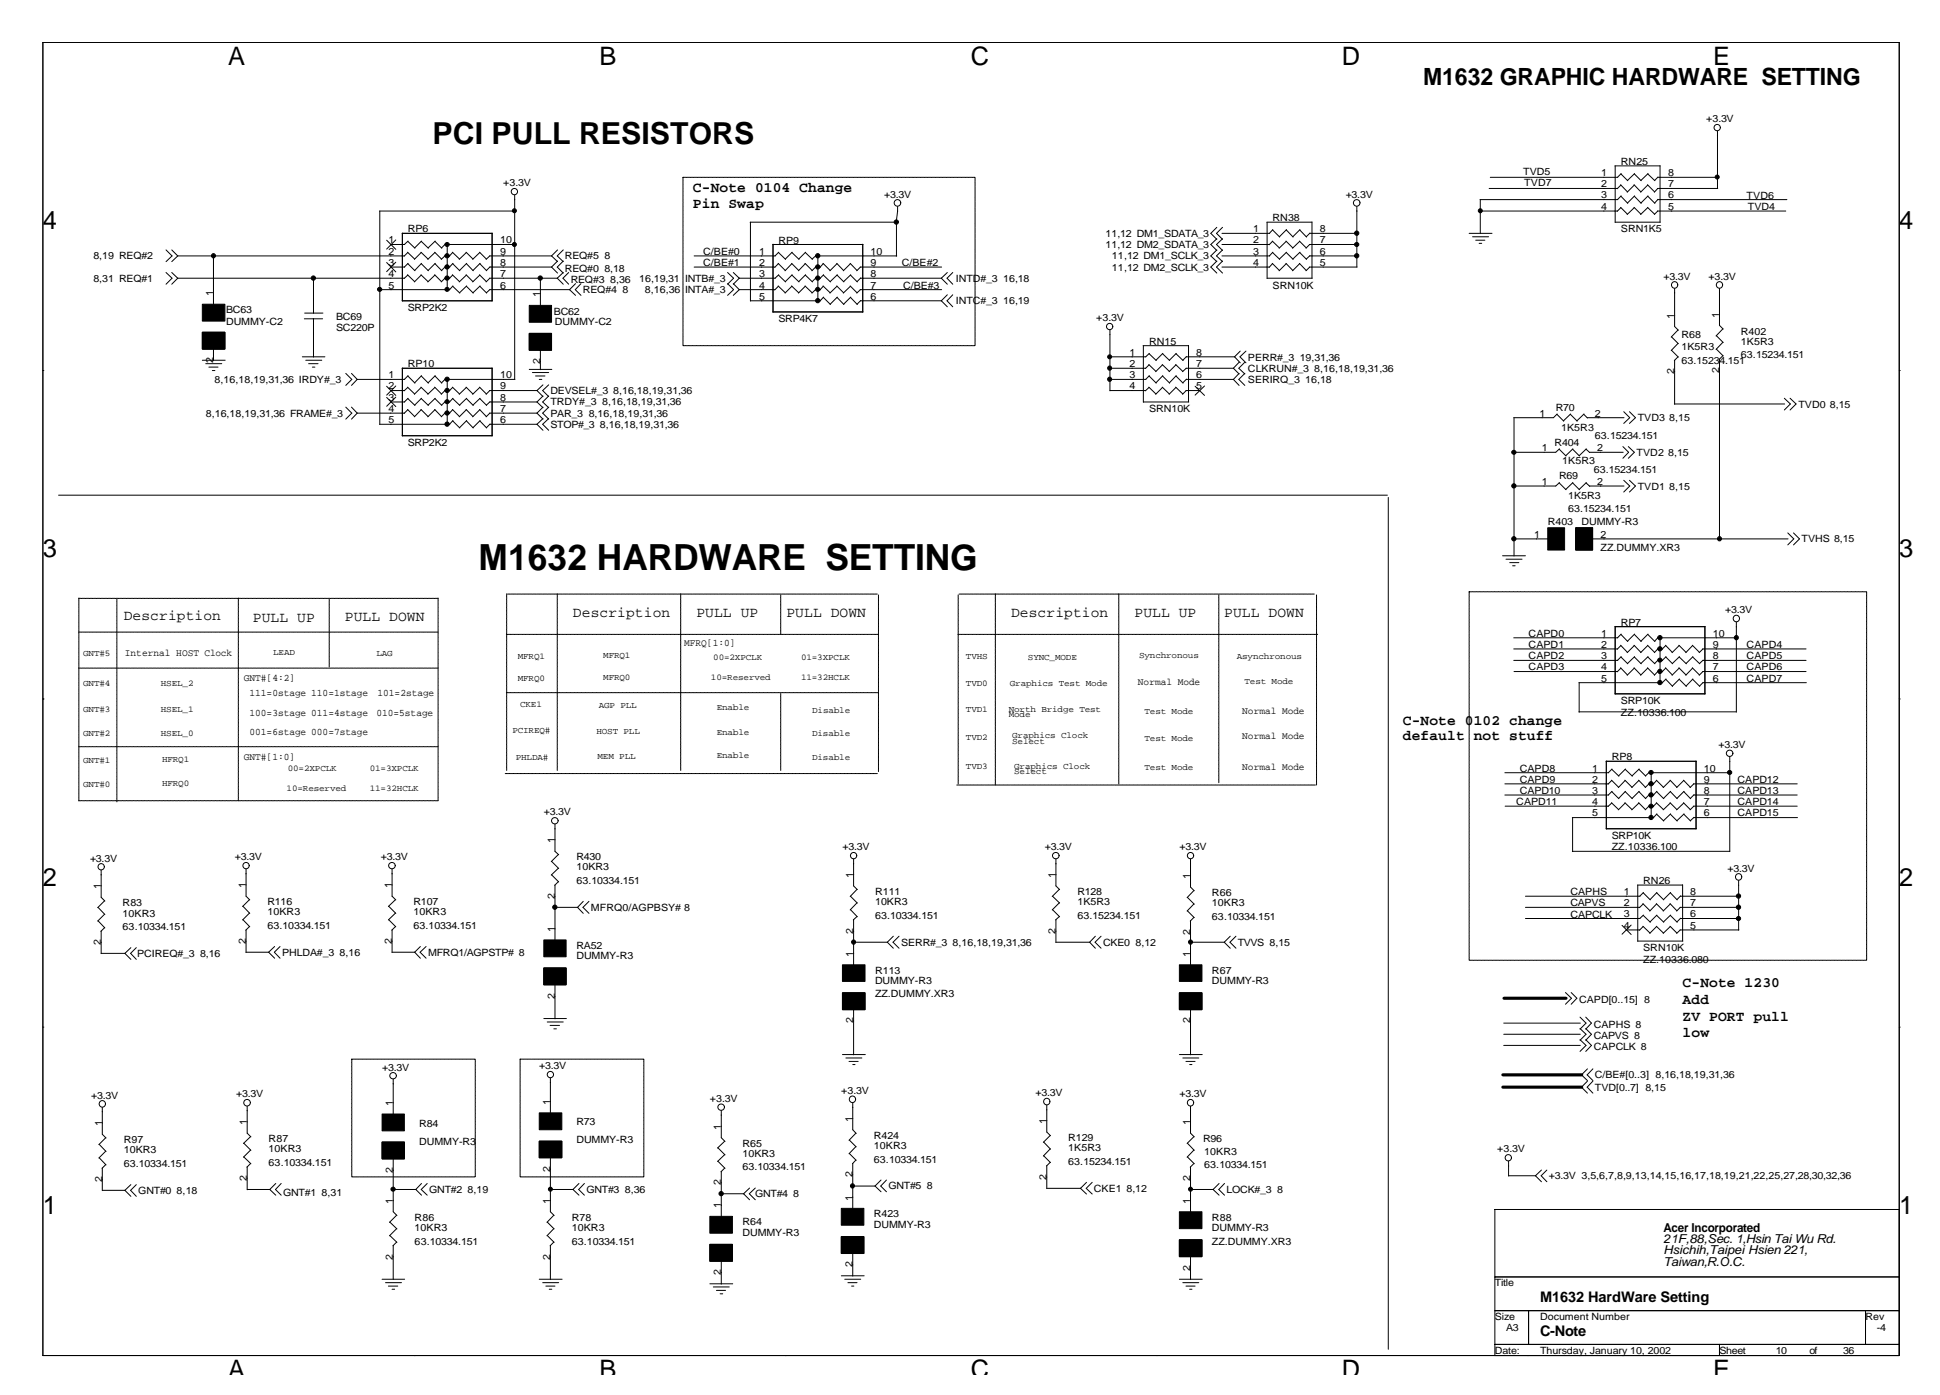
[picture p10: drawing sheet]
<svg xmlns="http://www.w3.org/2000/svg" width="287mm" height="207mm" viewBox="0 0 287 207" stroke-linecap="round" stroke-linejoin="round" font-family="sans-serif">
<g fill="none" stroke="#000" stroke-width=".15">
<path d="M6.3 6.3h275v194.5h-275zM61.3 6.3h.1M116.3 6.3h.1M171.3 6.3h.1M226.3 6.3h.1M254.4 19.4v8.5M24.6 37l.9 .9-.9 .8M25.4 37l.9 .9-.9 .8M26.3 37.9h33.6M31.6 37.9v7.2M56.2 31.3h20M56.3 31.3v31.6"/>
<path d="M57.3 35.6l1.3 1.3M57.3 38.9l1.3 1.4M57.9 36.2h2M57.9 39.6h2M58.6 35.5l-1.3 1.4M58.6 38.8l-1.3 1.4M59.6 34.6h13.3M59.6 34.5v10.1M60.4 37.4l1 1M60.4 35.7l1.1 1.1M60.4 37.4l-.5 .5M60.4 39l1.1 1.1"/>
<path d="M60.5 35.7l-.6 .5M60.5 39l-.6 .6M62.4 37.4l1 1M62.4 35.7l1.1 1.1M62.4 37.4l-1 1M62.4 39l1.1 1.1M62.4 35.7l-1 1M62.4 39l-1 1.1M64.4 37.4l1 1M64.4 35.7l1 1.1M64.4 37.4l-1 1M64.4 39l1 1.1"/>
<path d="M64.5 35.7l-1.1 1M64.5 39l-1.1 1.1M65.9 37.9h.7M65.9 36.2h10.4M65.9 37.9l-.5 .5M65.9 39.6h.7M66 36.2l-.6 .5M66 39.5l-.6 .6M66.3 36.2v6.7M67 37.4l1.1 1M67.1 37.4l-.6 .5M67.1 39l1 1.1"/>
<path d="M67.1 39l-.5 .6M69 37.4l1.1 1M69.1 37.4l-1.1 1M69.1 39l1 1.1M69.1 39l-1 1.1M71 37.4l1.1 1M71.1 37.4l-1.1 1M71.1 39l1 1.1M71.1 39l-1 1.1M72.5 37.9h9.2M72.6 39.6h9.1M72.6 37.9l-.6 .5"/>
<path d="M72.6 39.5l-.5 .6M72.9 34.5v10.1M76.2 28.9v27.3M81.7 39.6l.9 .8M81.7 37.9l.9 .8M82.6 38.7l-.9 .9M82.6 37l-.9 .9M83.4 38.7l-.9 .9 .9 .8M83.4 37l-.9 .9 .9 .8M102.8 37.9h12.1M102.8 39.6h12M111.1 32.9h21.7v5"/>
<path d="M111.2 32.9v11.7M114.5 36.2h13.3M114.5 36.2v10M115.3 39l1 1.1M115.3 37.4l1.1 1M115.3 39l-.5 .6M115.4 37.4l-.6 .5M117.3 39l1 1.1M117.3 37.4l1.1 1M117.3 39l-1 1.1M117.3 37.4l-1 1M119.3 39l1 1.1"/>
<path d="M119.3 37.4l1.1 1M119.3 39l-1 1.1M119.3 37.4l-1 1M120.8 39.6h.7M120.8 37.9h12M120.8 39.6l-.5 .5M120.9 37.9l-.6 .5M121.2 37.9v6.6M121.9 39l1.1 1.1M122 39l-.5 .6M124 39l1 1.1M124 39l-1.1 1.1"/>
<path d="M125.9 39l1.1 1.1M126 39l-1.1 1.1M127.4 39.6h12.1M127.5 39.6l-.6 .5M127.8 36.2v10M133 30.6v.7M133 31.3l-.2 1.6M180.3 35.4l-.9 .8 .9 .9M180.3 33.7l-.9 .9 .9 .8M180.3 37l-.9 .9 .9 .8M180.3 38.7l-.9 .9 .9 .8M181 34.6h7.1"/>
<path d="M181 36.2h7M181 37.9h7.1M181 39.6h7M181.1 35.4l-.9 .8 .9 .9M181.1 33.7l-.9 .9 .9 .8M181.1 37l-.9 .9 .9 .8M181.1 38.7l-.9 .9 .9 .8M187.7 32.9h6.7M187.7 32.9v8.3M188.5 35.7l1 1M188.5 39l1 1.1M188.5 34.1l1.1 1"/>
<path d="M188.5 35.7l-.5 .6M188.5 37.4l1.1 1M188.5 39l-.5 .6M188.6 34l-.6 .6M188.6 37.4l-.6 .5M190.5 35.7l1 1M190.5 39l1 1.1M190.5 34.1l1.1 1M190.5 35.7l-1 1.1M190.5 37.4l1.1 1M190.5 39l-1 1.1M190.6 34l-1.1 1.1"/>
<path d="M190.6 37.4l-1.1 1M192.5 35.7l1 1M192.5 39l1 1.1M192.5 34.1l1 1M192.5 35.7l-1 1.1M192.5 37.4l1 1M192.5 39l-1 1.1M192.6 34l-1.1 1.1M192.6 37.4l-1.1 1M194 36.2h7M194 39.6h7M194 34.6h7"/>
<path d="M194 37.9h7M194 36.2l-.5 .6M194 39.6l-.5 .5M194.1 34.5l-.6 .6M194.1 37.9l-.6 .5M194.4 32.9v8.3M201 30.6v9M217.6 34.6h3.4M218.1 35.1h2.4M218.6 35.6h1.4M219.1 36h.4M219.2 29.6h20.4"/>
<path d="M219.2 31.3h20.4M219.3 29.6v5M220.6 27.9h19M220.8 26.3h18.8M239.2 24.6h6.7M239.3 32.9h6.7M239.3 24.6v8.3M240.1 27.4l1 1M240.1 30.7l1 1M240.1 25.8l1 1M240.1 27.4l-.5 .6M240.1 29.1l1 1"/>
<path d="M240.1 30.7l-.5 .6M240.2 25.7l-.6 .6M240.2 29l-.6 .6M242.1 27.4l1 1M242.1 30.7l1 1M242.1 25.8l1 1M242.1 27.4l-1.1 1.1M242.1 29.1l1 1M242.1 30.7l-1.1 1.1M242.1 25.7l-1 1M242.1 29l-1 1.1M244.1 27.4l1 1"/>
<path d="M244.1 30.7l1 1M244.1 25.8l1.1 1M244.1 27.4l-1.1 1.1M244.1 29.1l1.1 1M244.1 30.7l-1.1 1.1M244.1 25.7l-1 1M244.1 29l-1 1.1M245.5 27.9h9M245.5 31.3h19M245.6 26.3h8.9M245.6 27.9l-.5 .6M245.6 29.6h19.1"/>
<path d="M245.6 31.3l-.5 .5M245.6 26.2l-.5 .5M245.6 29.5l-.5 .6M245.9 24.5v8.4M6.3 54.9h.1M24.6 40.4l.9 .8-.9 .9M25.4 40.4l.9 .8-.9 .9M26.3 41.2h33.6M30 53.4h3.4M30.5 53.9h2.4M30.9 54.4h1.4M31.5 54.9h.3"/>
<path d="M31.6 51.7v1.7M44.8 52.8h3.3M45.1 47.2h2.7M45.1 46.4h2.7M45.3 53.4h2.4M45.7 53.9h1.4M46.3 54.4h.4M46.4 41.2v5.2M46.4 47.2v5.7M51.2 55.3l.9 .9-.9 .9M52.1 55.3l.8 .9-.8 .9M52.9 56.2h7"/>
<path d="M56.3 42.9h10.3M57.3 57.2l1.3 1.4M57.3 58.9l1.3 1.3M57.9 57.8h2M57.9 59.5h2M58.6 57.2l-1.3 1.3M58.6 58.8l-1.3 1.4M59.6 54.5h13.3M59.6 44.5h13.3M59.6 54.5v10.1M60.4 57.3l1 1M60.4 40.7l1 1"/>
<path d="M60.4 55.7l1.1 1M60.4 57.4l-.5 .5M60.4 59l1.1 1M60.4 40.7l-.5 .5M60.5 55.6l-.6 .6M60.5 59l-.6 .5M62.4 57.3l1 1M62.4 40.7l1 1M62.4 55.7l1.1 1M62.4 57.4l-1 1M62.4 59l1.1 1M62.4 40.7l-1 1.1"/>
<path d="M62.4 55.6l-1 1.1M62.4 59l-1 1M64.4 57.3l1 1M64.4 40.7l1 1M64.4 55.7l1 1M64.4 57.4l-1 1M64.4 59l1 1M64.4 40.7l-1 1.1M64.5 55.6l-1.1 1.1M64.5 59l-1.1 1M65.9 57.8h.7M65.9 41.2h.7"/>
<path d="M65.9 56.2h10.4M65.9 57.8l-.5 .6M65.9 59.5h.7M65.9 41.2l-.5 .6M66 56.1l-.6 .6M66 59.5l-.6 .5M66.3 56.1v6.7M67 57.3l1.1 1M67 40.7l1.1 1M67.1 57.4l-.6 .5M67.1 59l1 1M67.1 40.7l-.6 .5"/>
<path d="M67.1 42.4l1 1M67.1 59l-.5 .5M67.1 42.3l-.5 .6M69 57.3l1.1 1M69 40.7l1.1 1M69.1 57.4l-1.1 1M69.1 59l1 1M69.1 40.7l-1.1 1.1M69.1 42.4l1 1M69.1 59l-1 1M69.1 42.3l-1 1.1M71 57.3l1.1 1"/>
<path d="M71 40.7l1.1 1M71.1 57.4l-1.1 1M71.1 59l1 1M71.1 42.4l1 1M71.1 40.7l-1.1 1.1M71.1 59l-1 1M71.1 42.3l-1 1.1M72.5 57.8h7.1M72.5 41.2h10.1M72.6 59.5h7M72.6 57.8l-.6 .6M72.6 42.9h11.8"/>
<path d="M72.6 41.2l-.6 .6M72.6 59.5l-.5 .5M72.6 42.9l-.5 .5M72.9 54.5v10.1M78.4 54.7h3.3M78.9 55.2h2.4M79.3 55.7h1.4M79.9 56.2h.4M80.1 41.2v4M80.1 51.9v2.9M80.4 57l-.9 .8 .9 .9M80.4 58.6l-.9 .9 .9 .9"/>
<path d="M81.3 57l-.9 .8 .9 .9M81.3 58.6l-.9 .9 .9 .9M83.4 40.4l-.9 .8 .9 .9M84.2 40.4l-.8 .8 .8 .9M85.3 42l-.9 .9 .9 .8M86.1 42l-.9 .9 .9 .8M107.8 42l.9 .9-.9 .8M107.8 40.4l.9 .8-.9 .9M108.6 42l.9 .9-.9 .8M108.6 40.4l.9 .8-.9 .9M109.5 41.2h5.4M109.5 42.9h5.3"/>
<path d="M111.2 44.5h10.3M114.5 46.2h13.3M115.3 42.3l1 1.1M115.3 40.7l1.1 1.1M115.3 42.4l-.5 .5M115.4 40.7l-.6 .5M117.3 42.3l1 1.1M117.3 40.7l1.1 1.1M117.3 42.4l-1 1M117.3 40.7l-1 1M119.3 42.3l1 1.1M119.3 40.7l1.1 1.1"/>
<path d="M119.3 42.4l-1 1M119.3 40.7l-1 1M120.8 42.9h.7M120.8 41.2h.7M120.8 42.9l-.5 .5M120.9 41.2l-.6 .5M121.9 42.3l1.1 1.1M122 40.7l1 1.1M122 42.4l-.5 .5M122 44l1 1.1M122 40.7l-.5 .5M122 44l-.5 .5"/>
<path d="M124 42.3l1 1.1M124 40.7l1 1.1M124 42.4l-1.1 1M124 44l1 1.1M124 40.7l-1 1M124 44l-1 1.1M125.9 42.3l1.1 1.1M126 40.7l1 1.1M126 42.4l-1.1 1M126 44l1 1.1M126 40.7l-1 1M126 44l-1 1.1"/>
<path d="M127.4 42.9h12.1M127.5 41.2h12M127.5 44.5h12M127.5 42.9l-.6 .5M127.5 41.2l-.5 .5M127.5 44.5l-.5 .6M140.3 40.4l-.9 .8 .9 .9M140.3 43.7l-.9 .8 .9 .9M141.1 40.4l-.8 .8 .8 .9M141.1 43.7l-.8 .8 .8 .9M164.3 52.8h5.5M164.4 48.9v9"/>
<path d="M164.4 56.2h5.4M164.4 57.8h5.3M164.4 54.5h5.3M169.3 51.2h6.8M169.4 59.5h6.7M169.4 51.2v8.4M170.2 54l1 1M170.2 57.3l1 1M170.2 54l-.5 .6M170.2 52.4l1.1 1M170.2 55.7l1.1 1M170.2 57.4l-.5 .5"/>
<path d="M170.3 52.3l-.6 .5M170.3 55.6l-.6 .6M172.2 54l1 1M172.2 57.3l1 1M172.2 57.4l-1 1M172.2 52.4l1.1 1M172.2 54l-1 1M172.2 55.7l1.1 1M172.3 52.3l-1.1 1.1M172.3 55.6l-1.1 1.1M174.2 54l1 1M174.2 57.3l1 1"/>
<path d="M174.2 57.4l-1 1M174.2 52.4l1.1 1M174.2 54l-1 1M174.2 55.7l1.1 1M174.2 52.3l-1 1.1M174.2 55.6l-1 1.1M175.7 57.8h2.1M175.7 54.5h7.1M175.7 52.8h7.2M175.7 56.2h7.1M175.7 57.8l-.5 .6M175.7 54.5l-.5 .5"/>
<path d="M175.8 52.8l-.6 .6M175.8 56.1l-.6 .6M176.1 51.2v8.3M177 57.2l1.4 1.4M178.4 57.2l-1.4 1.3M183.6 55.3l-.9 .9 .9 .9M183.6 53.7l-.9 .8 .9 .9M183.7 52l-.8 .8 .8 .9M184.4 55.3l-.9 .9 .9 .9M184.4 53.7l-.9 .8 .9 .9M184.6 52l-.9 .8 .9 .9M187.7 41.2h6.7"/>
<path d="M247.6 49.9l1 1M247.6 51.9l1 1M248 59.8h16.4M248.1 42.7v5.7l.5 .5M248.1 53.4v6.5M248.6 48.9l-1 1M248.6 50.9l-1 1M248.6 52.8l-.6 .6M254.3 49.7l1 1M254.3 51.7l1 1M254.7 42.7v5.5l.6 .5M254.7 53.2v26.7"/>
<path d="M255.2 48.7l-1 1.1M255.2 50.7l-1 1M255.2 52.7l-.5 .5M264.3 59l.9 .8-.9 .9M265.2 59l.9 .8-.9 .9M281.3 54.9h.1M8.7 73.3h196.8M51.2 60.3l.9 .9-.9 .9M52.1 60.3l.8 .9-.8 .9M52.9 61.2h7M56.3 62.8h10.3M59.6 64.5h13.3"/>
<path d="M60.4 60.6l1 1.1M60.4 60.7l-.5 .5M62.4 60.6l1 1.1M62.4 60.7l-1 1M64.4 60.6l1 1.1M64.4 60.7l-1 1M65.9 61.2h.7M65.9 61.2l-.5 .5M67 60.6l1.1 1.1M67.1 62.3l1 1.1M67.1 60.7l-.6 .5M67.1 62.3l-.5 .5"/>
<path d="M69 60.6l1.1 1.1M69.1 60.7l-1.1 1M69.1 62.3l1 1.1M69.1 62.3l-1 1M71 60.6l1.1 1.1M71.1 60.7l-1.1 1M71.1 62.3l1 1.1M71.1 62.3l-1 1M72.5 61.2h7.1M72.6 62.8h7M72.6 61.2l-.6 .5M72.6 62.8l-.5 .5"/>
<path d="M80.4 60.3l-.9 .9 .9 .9M80.4 62l-.9 .8 .9 .9M81.3 60.3l-.9 .9 .9 .9M81.3 62l-.9 .8 .9 .9M205.7 73.7v126.1M224.2 79.8h5.1M224.3 61.9v20.5M230.6 61.4l1 1M230.7 61.3l-.6 .6h-5.9M231 71.5l1 1M231 66.5l1 1M231 71.5l-.5 .5h-6.3"/>
<path d="M231 66.5l-.5 .5h-6.3M232.6 61.4l1 1M232.7 61.3l-1.1 1M233 71.5l1 1M233 66.5l1 1M233 71.5l-1.1 1M233 66.5l-1.1 1M234.6 61.4l.6 .5M234.7 61.3l-1.1 1M234.9 71.5l.6 .5M234.9 66.5l.6 .5M235 71.5l-1.1 1"/>
<path d="M235 66.5l-1.1 1M235.1 61.9h5.5M235.5 72h5.1M235.5 67h5M235.9 79.8h29M240.4 66.1l.9 .9-.9 .9M240.5 61l.9 .9-.9 .8M240.5 71.1l.9 .9-.9 .9M241.2 66.1l.9 .9-.9 .9M241.4 61l.9 .9-.9 .8M241.4 71.1l.9 .9-.9 .9M264.8 78.9l.9 .9-.9 .9"/>
<path d="M265.7 78.9l.9 .9-.9 .9M222.6 82.3h3.4M223.1 82.8h2.4M223.6 83.3h1.4M224.1 83.8h.4M224.2 94.5h15.4M224.2 96.1h15.4M224.2 97.8h15.4M224.3 99.5h15.3M239.2 92.8h13.4M239.3 92.8v10M240.1 95.6l1 1"/>
<path d="M240.1 98.9l1 1.1M240.1 94l1 1M240.1 95.6l-.5 .6M240.1 97.3l1 1M240.1 98.9l-.5 .6M240.2 93.9l-.6 .6M240.2 97.3l-.6 .5M242.1 95.6l1 1M242.1 98.9l1 1.1M242.1 94l1 1M242.1 95.6l-1.1 1.1M242.1 97.3l1 1"/>
<path d="M242.1 98.9l-1.1 1.1M242.1 93.9l-1 1.1M242.1 97.3l-1 1M244.1 95.6l1 1M244.1 98.9l1 1.1M244.1 94l1.1 1M244.1 95.6l-1.1 1.1M244.1 97.3l1.1 1M244.1 98.9l-1.1 1.1M244.1 93.9l-1 1.1M244.1 97.3l-1 1M245.5 96.1h.8"/>
<path d="M245.5 99.5h.8M245.6 94.5h11.7M245.6 96.1l-.5 .6M245.6 97.8h.7M245.6 99.5l-.5 .5M245.6 94.4l-.5 .6M245.6 97.8l-.5 .5M245.9 94.4v6.7M246.7 95.6l1 1M246.7 98.9l1 1.1M246.8 95.6l-.6 .6M246.8 97.3l1 1"/>
<path d="M246.8 98.9l-.6 .6M246.8 97.3l-.5 .5M248.7 95.6l1.1 1M248.7 98.9l1.1 1.1M248.8 95.6l-1.1 1.1M248.8 97.3l1 1M248.8 98.9l-1.1 1.1M248.8 97.3l-1.1 1M250.7 95.6l1.1 1M250.7 98.9l1.1 1.1M250.7 95.6l-1 1.1M250.7 97.3l1.1 1"/>
<path d="M250.7 98.9l-1 1.1M250.8 97.3l-1 1M252.2 96.1h15.3M252.2 99.5h15.3M252.3 97.8h15.2M252.3 96.1l-.6 .6M252.3 99.5l-.6 .5M252.3 97.8l-.5 .5M252.6 92.8v10M257.2 92.1v13.4M6.3 103.5h.1M222.9 114.4h15.4"/>
<path d="M222.9 116.1h15.4M222.9 117.7h15.4M223 119.4h15.3M233.9 101.1h12.4M233.9 105.4h23.3M233.9 101.1v4.4M237.9 112.7h13.4M238 112.7v10.1M238.7 115.5l1.1 1.1M238.7 118.9l1.1 1M238.8 113.9l1 1M238.8 115.6l-.6 .5"/>
<path d="M238.8 117.2l1 1.1M238.8 118.9l-.6 .5M238.8 113.9l-.5 .5M238.8 117.2l-.5 .5M239.2 102.8h13.4M240.7 115.5l1.1 1.1M240.7 118.9l1.1 1M240.7 113.9l1.1 1M240.7 115.6l-1 1M240.7 117.2l1.1 1.1M240.7 118.9l-1 1M240.8 113.9l-1 1"/>
<path d="M240.8 117.2l-1 1.1M242.7 115.5l1.1 1.1M242.7 118.9l1.1 1M242.8 113.9l1 1M242.8 115.6l-1.1 1M242.8 117.2l1 1.1M242.8 118.9l-1.1 1M242.8 113.9l-1 1M242.8 117.2l-1 1.1M244.2 116.1h.8M244.2 119.4h.8M244.3 114.4h12"/>
<path d="M244.3 116.1l-.6 .5M244.3 117.7h.7M244.3 119.4l-.6 .5M244.3 114.4l-.5 .5M244.3 117.7l-.5 .6M244.6 114.4v6.7M245.4 115.5l1 1.1M245.4 118.9l1 1M245.4 115.6l-.5 .5M245.4 117.2l1.1 1.1M245.4 118.9l-.5 .5M245.4 117.2l-.5 .5"/>
<path d="M246.8 100.6l1 1.1M246.8 100.6l-.5 .5M247.4 115.5l1 1.1M247.4 118.9l1 1M247.4 115.6l-1 1M247.4 117.2l1.1 1.1M247.4 118.9l-1 1M247.5 117.2l-1.1 1.1M248.8 100.6l1 1.1M248.8 100.6l-1.1 1M249.4 115.5l1 1.1M249.4 118.9l1 1"/>
<path d="M249.4 115.6l-1 1M249.4 117.2l1 1.1M249.4 118.9l-1 1M249.5 117.2l-1.1 1.1M250.7 100.6l1.1 1.1M250.8 100.6l-1 1M250.9 116.1h15.3M250.9 119.4h15.3M250.9 117.7h15.3M250.9 116.1l-.5 .5M250.9 119.4l-.5 .5M251 117.7l-.6 .6"/>
<path d="M251.2 112.7v10.1M252.3 101.1h15.3M252.3 101.1l-.5 .5M256.2 112.1v14M281.3 103.5h.1M14.5 134.4l1 1M14.5 136.4l1 1M15 128.9v4l.5 .5M15 137.9v3.3M15.5 133.4l-1 1M15.5 135.4l-1 1M15.5 137.4l-.6 .5"/>
<path d="M36 134.2l1 1.1M36 136.2l1 1.1M36.4 128.7v4l.6 .6M36.4 137.7v3.4M37 133.2l-1.1 1.1M37 135.2l-1.1 1M37 137.2l-.6 .6M57.6 134.2l1 1.1M57.6 136.2l1 1.1M58.1 128.7v4l.5 .6M58.1 137.7v3.4M58.6 133.2l-1.1 1.1"/>
<path d="M58.6 135.2l-1.1 1M58.6 137.2l-.6 .6M81.7 127.6l1.1 1M81.7 129.6l1.1 1M82.2 122.1v4l.6 .5M82.2 131.1v8.1M82.2 134.4h3.4M82.7 126.5l-1 1.1M82.7 128.6l-1 1M82.7 130.6l-.5 .5M86.4 133.5l-.8 .9 .8 .9M87.2 133.5l-.8 .9 .8 .9"/>
<path d="M126 132.7l1 1M126 134.7l1 1.1M126.4 127.2v4l.6 .6M126.4 136.2v6.7M126.4 139.5h5.1M127 131.7l-1.1 1.1M127 133.7l-1.1 1.1M127 135.7l-.6 .5M132.3 138.7l-.9 .8 .9 .9M133.2 138.7l-.9 .8 .9 .9M155.9 132.7l1.1 1M155.9 134.7l1.1 1.1"/>
<path d="M156.4 127.2v4l.6 .6M156.4 136.2v3.4M156.4 139.5h5.1M156.9 131.7l-1 1.1M156.9 133.7l-1 1.1M156.9 135.7l-.5 .5M162.3 138.7l-.9 .8 .9 .9M163.1 138.7l-.9 .8 .9 .9M175.9 132.9l1 1M175.9 134.9l1 1M176.4 127.2v4.2l.5 .5M176.4 136.4v6.5"/>
<path d="M176.4 139.5h5M176.9 131.9l-1 1M176.9 133.9l-1 1M176.9 135.9l-.6 .5M182.2 138.7l-.8 .8 .8 .9M183.1 138.7l-.9 .8 .9 .9M226 132.7h17M226 134.4h16.9M226 136h17M232.9 121.1h12.1M232.9 126.1h23.3M233 121.1v5"/>
<path d="M237.9 122.7h13.4M240.3 137l1.3 1.4M240.9 137.7h2M241.6 137l-1.3 1.4M242.6 131.1h6.7M242.6 139.4h6.7M242.6 131.1v8.3M243.4 133.8l1 1.1M243.4 137.2l1 1M243.4 137.2l-.5 .6M243.4 132.2l1.1 1.1M243.4 133.9l-.5 .5"/>
<path d="M243.4 135.6l1.1 1M243.5 132.2l-.6 .5M243.5 135.5l-.6 .5M245.4 133.8l1 1.1M245.4 137.2l1 1M245.4 120.6l1.1 1M245.4 132.2l1.1 1.1M245.4 133.9l-1 1M245.4 135.6l1.1 1M245.4 137.2l-1 1M245.4 132.2l-1 1M245.4 135.5l-1 1"/>
<path d="M245.4 120.5l-.5 .6M247.4 133.8l1 1.1M247.4 137.2l1 1M247.4 132.2l1.1 1.1M247.4 133.9l-1 1M247.4 135.6l1.1 1M247.4 137.2l-1 1M247.4 120.6l1.1 1M247.5 132.2l-1.1 1M247.5 135.5l-1.1 1M247.5 120.5l-1.1 1.1M248.9 134.4h8.7"/>
<path d="M248.9 137.7h8.7M248.9 132.7h8.7M248.9 134.4l-.5 .5M248.9 136h8.7M248.9 137.7l-.5 .5M249 132.7l-.6 .5M249 136l-.6 .5M249.3 131v8.4M249.4 120.6l1 1M249.5 120.5l-1.1 1.1M250.9 121.1h15.4M251 121l-.6 .6"/>
<path d="M257.6 130.4v7.4M258 129.9a.47 .47 0 0 0-.6-.5 .47 .47 0 0 0-.2 .8 .47 .47 0 0 0 .8-.1v-.2M6.3 152.1h.1M15 141.2h3.5M19.4 140.3l-.9 .9 .9 .9M20.2 140.3l-.9 .9 .9 .9M36.4 141h3.4M40.7 140.2l-.9 .8 .9 .9M41.5 140.2l-.9 .8 .9 .9M58.1 141h3.4M58.3 159.8v5.2M62.3 140.2l-.9 .8 .9 .9"/>
<path d="M63.1 140.2l-.9 .8 .9 .9M80.6 150.8h3.3M81.1 151.4h2.3M81.5 151.9h1.4M81.5 159.7v5.1M82 152.4h.4M82.2 145.9v5M124.8 156.2h3.4M125.3 156.7h2.4M125.8 157.2h1.3M126.3 157.7h.4M126.4 149.5v6.7"/>
<path d="M174.7 156.2h3.4M175.2 156.7h2.4M175.7 157.2h1.3M176.2 157.7h.4M176.4 149.5v6.7M222.8 153.2h11.3M222.8 154.8h11.3M222.8 151.5h11.3M231.9 147l.9 .8-.9 .9M232.7 147l.9 .8-.9 .9M234.1 150.6l.8 .9-.8 .9M234.1 152.3l.8 .9-.8 .9"/>
<path d="M234.1 154l.8 .8-.8 .9M234.9 150.6l.9 .9-.9 .9M234.9 152.3l.9 .9-.9 .9M234.9 154l.9 .8-.9 .9M235.2 158.3l-.9 .9 .9 .8M236 158.3l-.9 .9 .9 .8M281.3 152.1h.1M14.7 169.5l1 1M14.7 171.5l1 1M15.2 164v4l.5 .5M15.2 173v3.3M15.2 176.3h3.3"/>
<path d="M15.7 168.5l-1.1 1M15.7 170.5l-1.1 1M15.7 172.5l-.6 .5M19.4 175.4l-.9 .9 .9 .9M20.2 175.4l-.9 .9 .9 .9M36.1 169.3l1.1 1.1M36.1 171.3l1.1 1.1M36.6 163.8v4l.6 .6M36.6 172.8v3.4M36.6 176.2h3.4M37.1 163.3a.49 .49 0 0 0-.7-.4 .49 .49 0 0 0-.2 .7 .49 .49 0 0 0 .8 0l.1-.3M37.1 168.3l-1 1"/>
<path d="M37.1 170.3l-1 1.1M37.1 172.3l-.5 .6M40.9 175.3l-.9 .9 .9 .8M41.7 175.3l-.9 .9 .9 .8M58.3 171.6v7.9l.5 .5M58.3 176.2h3.3M58.8 180l-1.1 1M62.4 175.3l-.8 .9 .8 .8M63.3 175.3l-.9 .9 .9 .8M81.5 171.5v8l.6 .5M81.5 176.2h3.4M82 180l-1 1"/>
<path d="M85.8 175.3l-.9 .9 .9 .8M86.6 175.3l-.9 .9 .9 .8M106.3 170l1.1 1M106.3 172l1.1 1M106.8 164.5v4l.6 .6M106.8 173.5v6.6M106.8 176.8h3.4M107.4 169l-1.1 1M107.4 171l-1.1 1M107.4 173l-.6 .5M111 176l-.8 .8 .8 .9M111.9 176l-.9 .8 .9 .9"/>
<path d="M125.8 168.8l1 1.1M125.8 170.8l1 1M126.3 163.3v4l.5 .6M126.3 172.3v6.7M126.3 175.7h3.4M126.8 167.8l-1 1.1M126.8 169.8l-1 1.1M126.8 171.8l-.5 .6M130.5 174.8l-.9 .9 .9 .8M131.3 174.8l-.8 .9 .8 .8M154.6 169.1l1 1.1M154.6 171.2l1 1"/>
<path d="M155.1 163.7v4l.5 .5M155.1 172.6v3.4M155.1 176h5M155.6 168.2l-1 1M155.6 170.2l-1 1M155.6 172.1l-.6 .6M161 175.1l-.9 .9 .9 .8M161.8 175.1l-.9 .9 .9 .8M175.9 169.3l1 1.1M175.9 171.3l1 1.1M176.4 163.8v4l.5 .6M176.4 172.8v6.7"/>
<path d="M176.4 176.2h3.3M176.8 163.3a.47 .47 0 0 0-.6-.4 .47 .47 0 0 0-.2 .7 .47 .47 0 0 0 .8 0v-.3M176.9 168.3l-1 1M176.9 170.3l-1 1.1M176.9 172.3l-.6 .6M180.6 175.3l-.9 .9 .9 .8M181.4 175.3l-.8 .9 .8 .8M221.4 179.1h59.9v10h-59.9zM223.5 172v2.2M223.5 174.1h4M228.3 173.3l-.8 .8 .8 .9M229.2 173.3l-.9 .8 .9 .9"/>
<path d="M235.2 160.1l-.9 .9 .9 .9M236 160.1l-.9 .9 .9 .9M56.6 189.5h3.3M57.1 190h2.4M57.5 190.5h1.4M57.7 181l1.1 1M57.7 183l1.1 1M58.1 190.9h.4M58.3 184.5v5M58.8 182l-1.1 1M58.8 184l-.6 .5M79.9 189.5h3.4"/>
<path d="M80.4 190h2.4M80.9 190.5h1.3M81.1 181l1 1M81.1 183l1 1M81.4 190.9h.3M81.5 184.5v5M82 182l-1 1M82 184l-.5 .5M105.2 190.1h3.3M105.7 190.6h2.3M106.1 191.1h1.4M106.7 191.6h.4"/>
<path d="M106.8 186.8v3.4M124.6 188.9h3.4M125.1 189.5h2.4M125.6 190h1.4M126.2 190.5h.3M126.3 185.6v3.4M174.7 189.5h3.4M175.2 190h2.4M175.7 190.5h1.3M176.2 190.9h.4M176.4 186.1v3.4M221.4 189.1h59.9v5h-59.9z"/>
<path d="M221.4 194.1h5v5h-5zM221.4 199.1h33.3v1.7h-33.3zM226.4 194.1h50v5h-50zM254.7 199.1h26.6v1.7h-26.6zM276.4 194.1h4.9v5h-4.9zM61.3 200.8h.1M116.3 200.8h.1M171.3 200.8h.1M226.3 200.8h.1"/>
<circle cx="254.4" cy="18.9" r=".47"/>
<circle cx="76.2" cy="28.4" r=".47"/>
<circle cx="132.9" cy="30" r=".49"/>
<circle cx="201" cy="30" r=".49"/>
<circle cx="164.4" cy="48.4" r=".47"/>
<circle cx="248.1" cy="42.2" r=".48"/>
<circle cx="254.7" cy="42.2" r=".48"/>
<circle cx="257.2" cy="91.6" r=".48"/>
<circle cx="256.2" cy="111.6" r=".48"/>
<circle cx="15" cy="128.4" r=".47"/>
<circle cx="36.4" cy="128.2" r=".47"/>
<circle cx="58.1" cy="128.2" r=".48"/>
<circle cx="82.2" cy="121.6" r=".48"/>
<circle cx="126.4" cy="126.7" r=".47"/>
<circle cx="156.4" cy="126.7" r=".48"/>
<circle cx="176.4" cy="126.7" r=".47"/>
<circle cx="58.2" cy="159.3" r=".48"/>
<circle cx="81.5" cy="159.1" r=".47"/>
<circle cx="15.1" cy="163.5" r=".48"/>
<circle cx="106.8" cy="164" r=".48"/>
<circle cx="126.3" cy="162.8" r=".48"/>
<circle cx="155.1" cy="163.1" r=".48"/>
<circle cx="223.4" cy="171.5" r=".47"/>
</g>
<g fill="none" stroke="#000" stroke-width=".15" stroke-dasharray=".5 .1">
<path d="M101.2 26.3h43.2v24.9h-43.2v-24.9M48.8 98.8v-10.1M64.9 88.6h-53.3M64.9 93.6h-53.3M64.9 98.9h-53.3M115.7 94v-5.9M130 88h-54.8M130.1 94h-55.1M194.7 88h-52.6M195.2 94h-53.3M217.6 87.6h58.9v54.6h-58.9v-54.6M11.7 118.6v-30"/>
<path d="M17.3 118.8v-30.1M35.3 118.6v-30M64.9 118.6v-30M64.9 118.6h-53.3M64.9 110.6h-53.3M75.1 114.1v-26.2M82.5 114.1v-26.2M100.8 114.1v-26.2M115.7 114.1v-11.4M130 114.6h-55.2M130.1 114.3v-26.2M130.1 102.6h-55.1"/>
<path d="M141.9 116.1v-28M147.4 116.3v-28.4M165.7 116.1v-28.2M180.6 115.9v-27.8M194.9 116.3h-53.2M195 116.3v-28.2M52.1 156.9h18.3v17.4h-18.3v-17.4M77 156.9h18.4v17.4h-18.4v-17.4"/>
</g>
<g fill="#000" stroke="#000" stroke-width=".15">
<path d="M30 45.1h3.3v2.5h-3.3zM30 49.2h3.3v2.5h-3.3zM78.4 45.2h3.3v2.5h-3.3zM78.4 49.4h3.3v2.5h-3.3zM229.3 78.2h2.5v3.3h-2.5zM233.4 78.2h2.5v3.3h-2.5zM80.6 139.2h3.3v2.5h-3.3zM80.6 143.4h3.3v2.5h-3.3zM124.8 142.9h3.3v2.4h-3.3zM124.8 147h3.3v2.5h-3.3zM174.7 142.9h3.4v2.4h-3.4zM174.7 147h3.4v2.5h-3.4z"/>
<path d="M56.6 165h3.3v2.5h-3.3zM56.6 169.1h3.3v2.5h-3.3zM79.9 164.8h3.3v2.5h-3.3zM79.9 169h3.3v2.5h-3.3zM105.2 180.1h3.3v2.5h-3.3zM105.2 184.3h3.3v2.5h-3.3zM124.6 179h3.4v2.5h-3.4zM124.6 183.1h3.4v2.5h-3.4zM174.7 179.5h3.4v2.5h-3.4zM174.7 183.6h3.4v2.5h-3.4z"/>
<circle cx="31.6" cy="37.9" r=".31"/>
<circle cx="66.2" cy="39.5" r=".32"/>
<circle cx="66.2" cy="37.9" r=".32"/>
<circle cx="66.2" cy="36.2" r=".31"/>
<circle cx="76.2" cy="36.2" r=".3"/>
<circle cx="76.2" cy="31.2" r=".3"/>
<circle cx="121.1" cy="39.5" r=".32"/>
<circle cx="121.1" cy="37.9" r=".32"/>
<circle cx="132.8" cy="32.9" r=".32"/>
<circle cx="201" cy="34.5" r=".32"/>
<circle cx="201" cy="37.9" r=".32"/>
<circle cx="201" cy="36.2" r=".31"/>
<circle cx="219.3" cy="31.2" r=".3"/>
<circle cx="254.4" cy="26.2" r=".3"/>
<circle cx="46.4" cy="41.2" r=".32"/>
<circle cx="56.2" cy="42.9" r=".31"/>
<circle cx="66.2" cy="41.2" r=".32"/>
<circle cx="66.2" cy="57.8" r=".32"/>
<circle cx="66.2" cy="56.2" r=".32"/>
<circle cx="66.2" cy="59.5" r=".31"/>
<circle cx="66.2" cy="42.9" r=".31"/>
<circle cx="80" cy="41.2" r=".32"/>
<circle cx="121.1" cy="41.2" r=".32"/>
<circle cx="121.1" cy="44.5" r=".32"/>
<circle cx="121.1" cy="42.9" r=".31"/>
<circle cx="164.4" cy="56.2" r=".31"/>
<circle cx="164.4" cy="54.5" r=".31"/>
<circle cx="164.4" cy="52.8" r=".3"/>
<circle cx="66.2" cy="61.2" r=".32"/>
<circle cx="66.2" cy="62.8" r=".32"/>
<circle cx="224.3" cy="72" r=".32"/>
<circle cx="224.3" cy="79.8" r=".32"/>
<circle cx="224.3" cy="67" r=".31"/>
<circle cx="254.7" cy="79.8" r=".31"/>
<circle cx="245.9" cy="94.4" r=".32"/>
<circle cx="245.9" cy="99.4" r=".32"/>
<circle cx="245.9" cy="96.1" r=".32"/>
<circle cx="245.9" cy="97.8" r=".31"/>
<circle cx="257.2" cy="94.4" r=".31"/>
<circle cx="244.6" cy="117.7" r=".32"/>
<circle cx="244.6" cy="116.1" r=".32"/>
<circle cx="244.6" cy="114.4" r=".31"/>
<circle cx="244.6" cy="119.4" r=".31"/>
<circle cx="245.9" cy="101.1" r=".32"/>
<circle cx="256.2" cy="114.4" r=".31"/>
<circle cx="82.2" cy="134.4" r=".32"/>
<circle cx="126.4" cy="139.5" r=".31"/>
<circle cx="176.4" cy="139.5" r=".31"/>
<circle cx="244.6" cy="121.1" r=".32"/>
<circle cx="257.5" cy="132.7" r=".32"/>
<circle cx="257.5" cy="134.4" r=".32"/>
<circle cx="257.5" cy="136" r=".31"/>
<circle cx="58.2" cy="176.1" r=".31"/>
<circle cx="81.5" cy="176.1" r=".3"/>
<circle cx="106.8" cy="176.8" r=".32"/>
<circle cx="126.3" cy="175.6" r=".31"/>
<circle cx="176.4" cy="176.1" r=".3"/>
</g>
<path d="M222.6 159.2h11.7M222.8 147.8h9.2M222.6 161h11.7" fill="none" stroke="#000" stroke-width=".47"/>
<text font-size="5.3" x="70.9" y="84.5">M1632 HARDWARE SETTING</text>
<text font-size="4.5" x="64.1" y="21.3">PCI PULL RESISTORS</text>
<g font-size="3.8">
<text x="33.8" y="9.7">A</text>
<text x="88.8" y="9.7">B</text>
<text x="143.8" y="9.7">C</text>
<text x="198.8" y="9.7">D</text>
<text x="253.8" y="9.7">E</text>
<text x="6.3" y="34">4</text>
<text x="281.3" y="34">4</text>
<text x="6.3" y="82.6">3</text>
<text x="281.3" y="82.6">3</text>
<text x="6.3" y="131.2">2</text>
<text x="281.3" y="131.2">2</text>
<text x="6.3" y="179.8">1</text>
<text x="281.3" y="179.8">1</text>
<text x="33.8" y="204.1">A</text>
<text x="88.8" y="204.1">B</text>
<text x="143.8" y="204.1">C</text>
<text x="198.8" y="204.1">D</text>
<text x="253.8" y="204.1">E</text>
</g>
<text font-size="3.5" x="210.8" y="12.6">M1632 GRAPHIC HARDWARE SETTING</text>
<g font-size="2.2">
<text x="102.7" y="28.5">C-Note 0104 Change</text>
<text x="102.7" y="30.7">Pin Swap</text>
<text x="18.3" y="91.8">Description</text>
<text x="37.5" y="92.1">PULL UP</text>
<text x="51.1" y="91.9">PULL DOWN</text>
<text x="84.9" y="91.4">Description</text>
<text x="103.2" y="91.4">PULL UP</text>
<text x="116.5" y="91.4">PULL DOWN</text>
<text x="149.8" y="91.4">Description</text>
<text x="168.1" y="91.4">PULL UP</text>
<text x="181.4" y="91.4">PULL DOWN</text>
<text x="207.8" y="107.4">C-Note 0102 change</text>
<text x="207.8" y="109.6">default not stuff</text>
<text x="249.3" y="146.1">C-Note 1230</text>
<text x="249.3" y="148.6">Add</text>
<text x="249.3" y="151.1">ZV PORT pull</text>
<text x="249.3" y="153.6">low</text>
<text x="228.1" y="192.8">M1632 HardWare Setting</text>
<text x="228.1" y="197.8">C-Note</text>
</g>
<g font-size="1.8">
<text x="246.4" y="182.5">Acer Incorporated</text>
<text x="246.4" y="184.1">21F,88,Sec. 1,Hsin Tai Wu Rd.</text>
<text x="246.4" y="185.8">Hsichih,Taipei Hsien 221,</text>
<text x="246.4" y="187.4">Taiwan,R.O.C.</text>
</g>
<g font-size="1.5">
<text x="252.7" y="18.1">+3.3V</text>
<text x="74.5" y="27.6">+3.3V</text>
<text x="131" y="29.3">+3.3V</text>
<text x="199.3" y="29.3">+3.3V</text>
<text x="225.6" y="25.9">TVD5</text>
<text x="225.8" y="27.6">TVD7</text>
<text x="237.2" y="26.1">1</text>
<text x="237.2" y="27.7">2</text>
<text x="237.2" y="29.4">3</text>
<text x="240.1" y="24.4">RN25</text>
<text x="247.1" y="29.4">6</text>
<text x="247.1" y="27.7">7</text>
<text x="247.1" y="26.1">8</text>
<text x="258.7" y="29.4">TVD6</text>
<text x="60.4" y="34.4">RP6</text>
<text x="163.7" y="35.1">11,12 DM1_SDATA_3</text>
<text x="185.6" y="34.4">1</text>
<text x="188.5" y="32.7">RN38</text>
<text x="195.5" y="34.4">8</text>
<text x="237.2" y="31.1">4</text>
<text x="240.1" y="34.4">SRN1K5</text>
<text x="247.1" y="31.1">5</text>
<text x="258.9" y="31.1">TVD4</text>
<text x="13.8" y="41.8">8,31 REQ#1</text>
<text x="13.8" y="38.4">8,19 REQ#2</text>
<text x="57.5" y="36">1</text>
<text x="57.5" y="37.7">2</text>
<text x="57.5" y="39.4">3</text>
<text x="57.5" y="41">4</text>
<text x="74.1" y="41">7</text>
<text x="74.1" y="39.4">8</text>
<text x="74.1" y="37.7">9</text>
<text x="74.1" y="36">10</text>
<text x="83.7" y="40.2">REQ#0</text>
<text x="83.7" y="38.4">REQ#5</text>
<text x="84.5" y="41.9">REQ#3</text>
<text x="89.5" y="40.2">8,18</text>
<text x="89.5" y="38.4">8</text>
<text x="90.4" y="41.9">8,36</text>
<text x="94.7" y="41.8">16,19,31</text>
<text x="101.5" y="41.8">INTB#_3</text>
<text x="104.2" y="37.7">C/BE#0</text>
<text x="104.2" y="39.4">C/BE#1</text>
<text x="112.4" y="37.7">1</text>
<text x="112.4" y="39.4">2</text>
<text x="112.4" y="41">3</text>
<text x="115.3" y="36.1">RP9</text>
<text x="128.9" y="41">8</text>
<text x="128.9" y="39.4">9</text>
<text x="128.9" y="37.7">10</text>
<text x="133.6" y="39.4">C/BE#2</text>
<text x="141.6" y="41.8">INTD#_3</text>
<text x="148.6" y="41.8">16,18</text>
<text x="163.7" y="36.8">11,12 DM2_SDATA_3</text>
<text x="164.7" y="38.4">11,12 DM1_SCLK_3</text>
<text x="164.7" y="40.1">11,12 DM2_SCLK_3</text>
<text x="185.6" y="36">2</text>
<text x="185.6" y="37.7">3</text>
<text x="185.6" y="39.4">4</text>
<text x="195.5" y="39.4">5</text>
<text x="195.5" y="37.7">6</text>
<text x="195.5" y="36">7</text>
<text x="246.4" y="41.4">+3.3V</text>
<text x="253.1" y="41.4">+3.3V</text>
<text x="31.6" y="43.9" transform="rotate(-90 31.6 43.9)">1</text>
<text x="33.5" y="46.4">BC63</text>
<text x="49.8" y="47.4">BC69</text>
<text x="57.5" y="42.7">5</text>
<text x="60.4" y="46.1">SRP2K2</text>
<text x="74.1" y="42.7">6</text>
<text x="80" y="44" transform="rotate(-90 80 44)">1</text>
<text x="82" y="46.6">BC62</text>
<text x="86.4" y="43.4">REQ#4</text>
<text x="92.2" y="43.4">8</text>
<text x="95.5" y="43.4">8,16,36</text>
<text x="101.5" y="43.4">INTA#_3</text>
<text x="112.4" y="42.7">4</text>
<text x="112.4" y="44.4">5</text>
<text x="115.3" y="47.7">SRP4K7</text>
<text x="128.9" y="44.4">6</text>
<text x="128.9" y="42.7">7</text>
<text x="133.8" y="42.7">C/BE#3</text>
<text x="141.6" y="45.1">INTC#_3</text>
<text x="148.6" y="45.1">16,19</text>
<text x="162.4" y="47.6">+3.3V</text>
<text x="188.5" y="42.7">SRN10K</text>
<text x="248" y="47.2" transform="rotate(-90 248 47.2)">1</text>
<text x="254.7" y="47" transform="rotate(-90 254.7 47)">1</text>
<text x="31.6" y="53.7" transform="rotate(-90 31.6 53.7)">2</text>
<text x="33.5" y="48.1">DUMMY-C2</text>
<text x="49.8" y="49.1">SC220P</text>
<text x="80" y="53.9" transform="rotate(-90 80 53.9)">2</text>
<text x="82.2" y="48.1">DUMMY-C2</text>
<text x="167.3" y="52.7">1</text>
<text x="170.2" y="51.1">RN15</text>
<text x="177.2" y="52.7">8</text>
<text x="184.9" y="53.4">PERR#_3</text>
<text x="192.5" y="53.4">19,31,36</text>
<text x="249.1" y="50.1">R68</text>
<text x="249.1" y="51.9">1K5R3</text>
<text x="249.1" y="53.9">63.15234.151</text>
<text x="257.9" y="49.5">R402</text>
<text x="257.9" y="51.1">1K5R3</text>
<text x="257.9" y="53.1">63.15234.151</text>
<text x="31.8" y="56.7">8,16,18,19,31,36 IRDY#_3</text>
<text x="57.5" y="56">1</text>
<text x="57.5" y="57.7">2</text>
<text x="57.5" y="59.4">3</text>
<text x="60.4" y="54.4">RP10</text>
<text x="74.1" y="59.4">8</text>
<text x="74.1" y="57.7">9</text>
<text x="74.1" y="56">10</text>
<text x="81.5" y="58.4">DEVSEL#_3</text>
<text x="90.8" y="58.4">8,16,18,19,31,36</text>
<text x="167.3" y="54.4">2</text>
<text x="167.3" y="56">3</text>
<text x="167.3" y="57.7">4</text>
<text x="177.2" y="57.7">5</text>
<text x="177.2" y="56">6</text>
<text x="177.2" y="54.4">7</text>
<text x="184.9" y="56.7">SERIRQ_3</text>
<text x="184.9" y="55">CLKRUN#_3</text>
<text x="193.3" y="56.7">16,18</text>
<text x="194.7" y="55">8,16,18,19,31,36</text>
<text x="248" y="55.4" transform="rotate(-90 248 55.4)">2</text>
<text x="254.7" y="55.3" transform="rotate(-90 254.7 55.3)">2</text>
<text x="30.5" y="61.7">8,16,18,19,31,36 FRAME#_3</text>
<text x="57.5" y="61">4</text>
<text x="57.5" y="62.7">5</text>
<text x="74.1" y="62.7">6</text>
<text x="74.1" y="61">7</text>
<text x="81.5" y="61.7">PAR_3</text>
<text x="81.5" y="63.4">STOP#_3</text>
<text x="81.5" y="60">TRDY#_3</text>
<text x="87.2" y="61.7">8,16,18,19,31,36</text>
<text x="88.9" y="63.4">8,16,18,19,31,36</text>
<text x="89.2" y="60">8,16,18,19,31,36</text>
<text x="170.2" y="61.1">SRN10K</text>
<text x="228" y="61.7">1</text>
<text x="230.5" y="60.9">R70</text>
<text x="231.3" y="63.9">1K5R3</text>
<text x="236.3" y="61.7">2</text>
<text x="236.3" y="65">63.15234.151</text>
<text x="242.6" y="62.4">TVD3</text>
<text x="247.3" y="62.4">8,15</text>
<text x="266.4" y="60.4">TVD0</text>
<text x="271.1" y="60.4">8,15</text>
<text x="60.4" y="66">SRP2K2</text>
<text x="228.4" y="71.8">1</text>
<text x="228.4" y="66.9">1</text>
<text x="230.3" y="66">R404</text>
<text x="231" y="71">R69</text>
<text x="231.4" y="68.7">1K5R3</text>
<text x="236.1" y="70">63.15234.151</text>
<text x="236.6" y="71.8">2</text>
<text x="236.6" y="66.9">2</text>
<text x="242.4" y="67.5">TVD2</text>
<text x="247.1" y="67.5">8,15</text>
<text x="229.3" y="77.8">R403</text>
<text x="232.3" y="73.8">1K5R3</text>
<text x="232.3" y="75.8">63.15234.151</text>
<text x="234.3" y="77.8">DUMMY-R3</text>
<text x="242.6" y="72.5">TVD1</text>
<text x="247.3" y="72.5">8,15</text>
<text x="227.2" y="79.6">1</text>
<text x="237.1" y="79.6">2</text>
<text x="237.1" y="81.7">ZZ.DUMMY.XR3</text>
<text x="266.9" y="80.3">TVHS 8,15</text>
<text x="101.3" y="95.7">MFRQ[1:0]</text>
<text x="226.4" y="94.3">CAPD0</text>
<text x="226.4" y="96">CAPD1</text>
<text x="237.2" y="94.3">1</text>
<text x="237.2" y="95.9">2</text>
<text x="240.1" y="92.6">RP7</text>
<text x="253.7" y="95.9">9</text>
<text x="253.7" y="94.3">10</text>
<text x="255.6" y="90.8">+3.3V</text>
<text x="258.7" y="96">CAPD4</text>
<text x="18.5" y="97.2">Internal HOST Clock</text>
<text x="36.1" y="100.9">GNT#[4:2]</text>
<text x="168.6" y="101.5">Normal Mode</text>
<text x="226.4" y="97.6">CAPD2</text>
<text x="226.4" y="99.3">CAPD3</text>
<text x="237.2" y="97.6">3</text>
<text x="237.2" y="99.3">4</text>
<text x="237.2" y="100.9">5</text>
<text x="253.7" y="100.9">6</text>
<text x="253.7" y="99.3">7</text>
<text x="253.7" y="97.6">8</text>
<text x="258.7" y="97.6">CAPD5</text>
<text x="258.7" y="101">CAPD7</text>
<text x="258.7" y="99.3">CAPD6</text>
<text x="37" y="103">111=0stage 110=1stage</text>
<text x="37" y="106">100=3stage 011=4stage</text>
<text x="55.8" y="106">010=5stage</text>
<text x="55.9" y="103">101=2stage</text>
<text x="184" y="105.7">Normal Mode</text>
<text x="240.1" y="104.3">SRP10K</text>
<text x="240.1" y="106">ZZ.10336.100</text>
<text x="36.1" y="112.5">GNT#[1:0]</text>
<text x="37" y="108.8">001=6stage 000=7stage</text>
<text x="184" y="109.5">Normal Mode</text>
<text x="184" y="114">Normal Mode</text>
<text x="238.8" y="112.6">RP8</text>
<text x="254.6" y="110.8">+3.3V</text>
<text x="224.6" y="119.3">CAPD11</text>
<text x="225.1" y="115.9">CAPD9</text>
<text x="225.1" y="114.3">CAPD8</text>
<text x="225.1" y="117.6">CAPD10</text>
<text x="235.9" y="114.3">1</text>
<text x="235.9" y="115.9">2</text>
<text x="235.9" y="117.6">3</text>
<text x="235.9" y="119.2">4</text>
<text x="252.4" y="119.2">7</text>
<text x="252.4" y="117.6">8</text>
<text x="252.4" y="115.9">9</text>
<text x="252.4" y="114.3">10</text>
<text x="257.4" y="115.9">CAPD12</text>
<text x="257.4" y="119.3">CAPD14</text>
<text x="257.4" y="117.6">CAPD13</text>
<text x="80.6" y="120.7">+3.3V</text>
<text x="82.2" y="124.9" transform="rotate(-90 82.2 124.9)">1</text>
<text x="124.8" y="125.9">+3.3V</text>
<text x="154.8" y="125.9">+3.3V</text>
<text x="174.7" y="125.9">+3.3V</text>
<text x="235.9" y="120.9">5</text>
<text x="238.8" y="124.3">SRP10K</text>
<text x="238.8" y="125.9">ZZ.10336.100</text>
<text x="252.4" y="120.9">6</text>
<text x="257.4" y="120.9">CAPD15</text>
<text x="13.3" y="127.6">+3.3V</text>
<text x="14.9" y="131.7" transform="rotate(-90 14.9 131.7)">1</text>
<text x="34.8" y="127.4">+3.3V</text>
<text x="36.4" y="131.5" transform="rotate(-90 36.4 131.5)">1</text>
<text x="56.4" y="127.4">+3.3V</text>
<text x="58" y="131.5" transform="rotate(-90 58 131.5)">1</text>
<text x="85.4" y="127.4">R430</text>
<text x="85.4" y="128.9">10KR3</text>
<text x="85.4" y="130.9">63.10334.151</text>
<text x="126.4" y="130.1" transform="rotate(-90 126.4 130.1)">1</text>
<text x="156.4" y="130.1" transform="rotate(-90 156.4 130.1)">1</text>
<text x="176.3" y="130.2" transform="rotate(-90 176.3 130.2)">1</text>
<text x="243.4" y="130.9">RN26</text>
<text x="255.9" y="129.1">+3.3V</text>
<text x="18.2" y="134.3">R83</text>
<text x="18.2" y="135.7">10KR3</text>
<text x="18.2" y="137.7">63.10334.151</text>
<text x="39.6" y="134.1">R116</text>
<text x="39.6" y="135.6">10KR3</text>
<text x="39.6" y="137.6">63.10334.151</text>
<text x="61.3" y="134.1">R107</text>
<text x="61.3" y="135.6">10KR3</text>
<text x="61.3" y="137.6">63.10334.151</text>
<text x="82.2" y="133.1" transform="rotate(-90 82.2 133.1)">2</text>
<text x="87.5" y="134.9">MFRQ0/AGPBSY# 8</text>
<text x="129.6" y="132.6">R111</text>
<text x="129.6" y="134.1">10KR3</text>
<text x="129.6" y="136.1">63.10334.151</text>
<text x="159.6" y="132.6">R128</text>
<text x="159.6" y="134.1">1K5R3</text>
<text x="159.6" y="136.1">63.15234.151</text>
<text x="179.5" y="132.7">R66</text>
<text x="179.5" y="134.3">10KR3</text>
<text x="179.5" y="136.2">63.10334.151</text>
<text x="232.6" y="135.9">CAPCLK</text>
<text x="232.6" y="132.6">CAPHS</text>
<text x="232.6" y="134.3">CAPVS</text>
<text x="240.5" y="132.6">1</text>
<text x="240.5" y="134.2">2</text>
<text x="240.5" y="135.9">3</text>
<text x="240.5" y="137.6">4</text>
<text x="250.4" y="137.6">5</text>
<text x="250.4" y="135.9">6</text>
<text x="250.4" y="134.2">7</text>
<text x="250.4" y="132.6">8</text>
<text x="14.9" y="139.9" transform="rotate(-90 14.9 139.9)">2</text>
<text x="20.3" y="141.7">PCIREQ#_3</text>
<text x="29.6" y="141.7">8,16</text>
<text x="36.4" y="139.8" transform="rotate(-90 36.4 139.8)">2</text>
<text x="41.8" y="141.6">PHLDA#_3</text>
<text x="50.3" y="141.6">8,16</text>
<text x="58" y="139.8" transform="rotate(-90 58 139.8)">2</text>
<text x="63.4" y="141.6">MFRQ1/AGPSTP# 8</text>
<text x="82.2" y="138.1" transform="rotate(-90 82.2 138.1)">1</text>
<text x="85.4" y="140.6">RA52</text>
<text x="85.4" y="142">DUMMY-R3</text>
<text x="126.4" y="141.7" transform="rotate(-90 126.4 141.7)">1</text>
<text x="126.4" y="138.3" transform="rotate(-90 126.4 138.3)">2</text>
<text x="133.5" y="140.1">SERR#_3</text>
<text x="141.1" y="140.1">8,16,18,19,31,36</text>
<text x="156.4" y="138.3" transform="rotate(-90 156.4 138.3)">2</text>
<text x="163.4" y="140.1">CKE0</text>
<text x="168.2" y="140.1">8,12</text>
<text x="176.3" y="141.7" transform="rotate(-90 176.3 141.7)">1</text>
<text x="176.3" y="138.4" transform="rotate(-90 176.3 138.4)">2</text>
<text x="183.4" y="140.1">TVVS 8,15</text>
<text x="243.4" y="140.9">SRN10K</text>
<text x="243.4" y="142.6">ZZ.10336.080</text>
<text x="82.2" y="147.9" transform="rotate(-90 82.2 147.9)">2</text>
<text x="129.6" y="144.2">R113</text>
<text x="129.6" y="145.7">DUMMY-R3</text>
<text x="129.6" y="147.7">ZZ.DUMMY.XR3</text>
<text x="179.5" y="144.2">R67</text>
<text x="179.5" y="145.7">DUMMY-R3</text>
<text x="233.9" y="148.6">CAPD[0..15] 8</text>
<text x="126.4" y="151.6" transform="rotate(-90 126.4 151.6)">2</text>
<text x="176.3" y="151.6" transform="rotate(-90 176.3 151.6)">2</text>
<text x="236.1" y="152.2">CAPHS 8</text>
<text x="236.1" y="153.9">CAPVS 8</text>
<text x="236.1" y="155.5">CAPCLK 8</text>
<text x="56.6" y="158.6">+3.3V</text>
<text x="79.9" y="158.4">+3.3V</text>
<text x="236.3" y="161.5">TVD[0..7] 8,15</text>
<text x="236.3" y="159.7">C/BE#[0..3] 8,16,18,19,31,36</text>
<text x="13.5" y="162.7">+3.3V</text>
<text x="15.1" y="166.8" transform="rotate(-90 15.1 166.8)">1</text>
<text x="35" y="162.5">+3.3V</text>
<text x="36.6" y="166.7" transform="rotate(-90 36.6 166.7)">1</text>
<text x="58.2" y="163.8" transform="rotate(-90 58.2 163.8)">1</text>
<text x="62.1" y="166.8">R84</text>
<text x="81.5" y="163.7" transform="rotate(-90 81.5 163.7)">1</text>
<text x="85.4" y="166.7">R73</text>
<text x="105.2" y="163.2">+3.3V</text>
<text x="106.8" y="167.3" transform="rotate(-90 106.8 167.3)">1</text>
<text x="124.6" y="162">+3.3V</text>
<text x="126.3" y="166.2" transform="rotate(-90 126.3 166.2)">1</text>
<text x="153.4" y="162.4">+3.3V</text>
<text x="155" y="166.5" transform="rotate(-90 155 166.5)">1</text>
<text x="174.7" y="162.5">+3.3V</text>
<text x="176.3" y="166.7" transform="rotate(-90 176.3 166.7)">1</text>
<text x="18.3" y="169.3">R97</text>
<text x="18.3" y="170.8">10KR3</text>
<text x="18.3" y="172.8">63.10334.151</text>
<text x="39.8" y="169.2">R87</text>
<text x="39.8" y="170.7">10KR3</text>
<text x="39.8" y="172.7">63.10334.151</text>
<text x="58.2" y="173.7" transform="rotate(-90 58.2 173.7)">2</text>
<text x="62.1" y="169.5">DUMMY-R3</text>
<text x="81.5" y="173.5" transform="rotate(-90 81.5 173.5)">2</text>
<text x="85.4" y="169.3">DUMMY-R3</text>
<text x="110" y="169.9">R65</text>
<text x="110" y="171.3">10KR3</text>
<text x="110" y="173.3">63.10334.151</text>
<text x="129.5" y="168.7">R424</text>
<text x="129.5" y="170.2">10KR3</text>
<text x="129.5" y="172.2">63.10334.151</text>
<text x="158.2" y="169">R129</text>
<text x="158.2" y="170.5">1K5R3</text>
<text x="158.2" y="172.5">63.15234.151</text>
<text x="178.2" y="169.2">R96</text>
<text x="178.4" y="171">10KR3</text>
<text x="178.4" y="173">63.10334.151</text>
<text x="221.8" y="170.7">+3.3V</text>
<text x="15.1" y="175" transform="rotate(-90 15.1 175)">2</text>
<text x="20.5" y="176.8">GNT#0</text>
<text x="26.2" y="176.8">8,18</text>
<text x="36.6" y="174.9" transform="rotate(-90 36.6 174.9)">2</text>
<text x="42" y="177.2">GNT#1</text>
<text x="47.6" y="177.2">8,31</text>
<text x="58.2" y="178.3" transform="rotate(-90 58.2 178.3)">1</text>
<text x="63.6" y="176.7">GNT#2</text>
<text x="69.3" y="176.7">8,19</text>
<text x="81.5" y="178.3" transform="rotate(-90 81.5 178.3)">1</text>
<text x="86.9" y="176.7">GNT#3</text>
<text x="92.5" y="176.7">8,36</text>
<text x="106.8" y="179" transform="rotate(-90 106.8 179)">1</text>
<text x="106.8" y="175.5" transform="rotate(-90 106.8 175.5)">2</text>
<text x="111.8" y="177.3">GNT#4</text>
<text x="117.5" y="177.3">8</text>
<text x="126.3" y="177.8" transform="rotate(-90 126.3 177.8)">1</text>
<text x="126.3" y="174.4" transform="rotate(-90 126.3 174.4)">2</text>
<text x="131.6" y="176.2">GNT#5</text>
<text x="137.3" y="176.2">8</text>
<text x="155" y="174.7" transform="rotate(-90 155 174.7)">2</text>
<text x="162.1" y="176.5">CKE1</text>
<text x="166.9" y="176.5">8,12</text>
<text x="176.3" y="178.3" transform="rotate(-90 176.3 178.3)">1</text>
<text x="176.3" y="174.9" transform="rotate(-90 176.3 174.9)">2</text>
<text x="181.7" y="176.7">LOCK#_3</text>
<text x="189.2" y="176.7">8</text>
<text x="229.4" y="174.7">+3.3V 3,5,6,7,8,9,13,14,15,16,17,18,19,21,22,25,27,28,30,32,36</text>
<text x="61.4" y="180.8">R86</text>
<text x="61.4" y="182.3">10KR3</text>
<text x="61.4" y="184.3">63.10334.151</text>
<text x="84.7" y="180.8">R78</text>
<text x="84.7" y="182.3">10KR3</text>
<text x="84.7" y="184.3">63.10334.151</text>
<text x="110" y="181.5">R64</text>
<text x="110" y="183">DUMMY-R3</text>
<text x="129.5" y="180.3">R423</text>
<text x="129.5" y="181.8">DUMMY-R3</text>
<text x="179.5" y="180.8">R88</text>
<text x="179.5" y="182.3">DUMMY-R3</text>
<text x="179.5" y="184.3">ZZ.DUMMY.XR3</text>
<text x="58.2" y="186.5" transform="rotate(-90 58.2 186.5)">2</text>
<text x="81.5" y="186.5" transform="rotate(-90 81.5 186.5)">2</text>
<text x="106.8" y="188.9" transform="rotate(-90 106.8 188.9)">2</text>
<text x="126.3" y="187.7" transform="rotate(-90 126.3 187.7)">2</text>
<text x="176.3" y="188.2" transform="rotate(-90 176.3 188.2)">2</text>
<text x="221.4" y="190.5">Title</text>
<text x="221.4" y="195.5">Size</text>
<text x="223.1" y="197.1">A3</text>
<text x="228.1" y="195.5">Document Number</text>
<text x="276.4" y="195.5">Rev</text>
<text x="278" y="197.1">-4</text>
<text x="221.4" y="200.5">Date:</text>
<text x="228.1" y="200.5">Thursday, January 10, 2002</text>
<text x="254.7" y="200.5">Sheet</text>
<text x="263.1" y="200.5">10</text>
<text x="268.1" y="200.5">of</text>
<text x="273.1" y="200.5">36</text>
</g>
<g font-size="1.3">
<text x="12.3" y="101.5">GNT#4</text>
<text x="12.3" y="97.2">GNT#5</text>
<text x="23.8" y="101.5">HSEL_2</text>
<text x="40.5" y="97">LEAD</text>
<text x="55.8" y="97.2">LAG</text>
<text x="76.7" y="97.6">MFRQ1</text>
<text x="76.7" y="100.9">MFRQ0</text>
<text x="89.4" y="100.7">MFRQ0</text>
<text x="89.4" y="97.4">MFRQ1</text>
<text x="105.3" y="100.7">10=Reserved</text>
<text x="105.7" y="97.7">00=2XPCLK</text>
<text x="118.7" y="100.7">11=32HCLK</text>
<text x="118.7" y="97.7">01=3XPCLK</text>
<text x="143.1" y="97.6">TVHS</text>
<text x="143.1" y="101.5">TVD0</text>
<text x="149.6" y="101.5">Graphics Test Mode</text>
<text x="152.3" y="97.7">SYNC_MODE</text>
<text x="168.7" y="97.4">Synchronous</text>
<text x="183.2" y="97.6">Asynchronous</text>
<text x="184.4" y="101.4">Test Mode</text>
<text x="12.3" y="105.4">GNT#3</text>
<text x="23.8" y="105.4">HSEL_1</text>
<text x="77" y="104.7">CKE1</text>
<text x="88.7" y="104.9">AGP PLL</text>
<text x="106.2" y="105.2">Enable</text>
<text x="120.3" y="105.6">Disable</text>
<text x="143.1" y="105.4">TVD1</text>
<text x="149.4" y="105.4">North Bridge Test</text>
<text x="149.4" y="106.2">Mode</text>
<text x="169.5" y="105.7">Test Mode</text>
<text x="12.3" y="109">GNT#2</text>
<text x="12.3" y="113">GNT#1</text>
<text x="23.8" y="109">HSEL_0</text>
<text x="24" y="112.9">HFRQ1</text>
<text x="75.9" y="108.5">PCIREQ#</text>
<text x="76.4" y="112.5">PHLDA#</text>
<text x="88.3" y="108.7">HOST PLL</text>
<text x="88.5" y="112.4">MEM PLL</text>
<text x="106.2" y="108.9">Enable</text>
<text x="106.2" y="112.2">Enable</text>
<text x="120.3" y="109">Disable</text>
<text x="120.3" y="112.5">Disable</text>
<text x="143.1" y="109.5">TVD2</text>
<text x="143.1" y="113.8">TVD3</text>
<text x="149.9" y="109.4">Graphics Clock</text>
<text x="149.9" y="110.2">Select</text>
<text x="150.2" y="113.8">Graphics Clock</text>
<text x="169.5" y="109.7">Test Mode</text>
<text x="12.3" y="116.5">GNT#0</text>
<text x="24" y="116.3">HFRQ0</text>
<text x="42.5" y="117.2">10=Reserved</text>
<text x="42.6" y="114.2">00=2XPCLK</text>
<text x="54.8" y="117.2">11=32HCLK</text>
<text x="54.8" y="114.2">01=3XPCLK</text>
<text x="150.2" y="114.7">Select</text>
<text x="169.5" y="114">Test Mode</text>
</g>
</svg>
